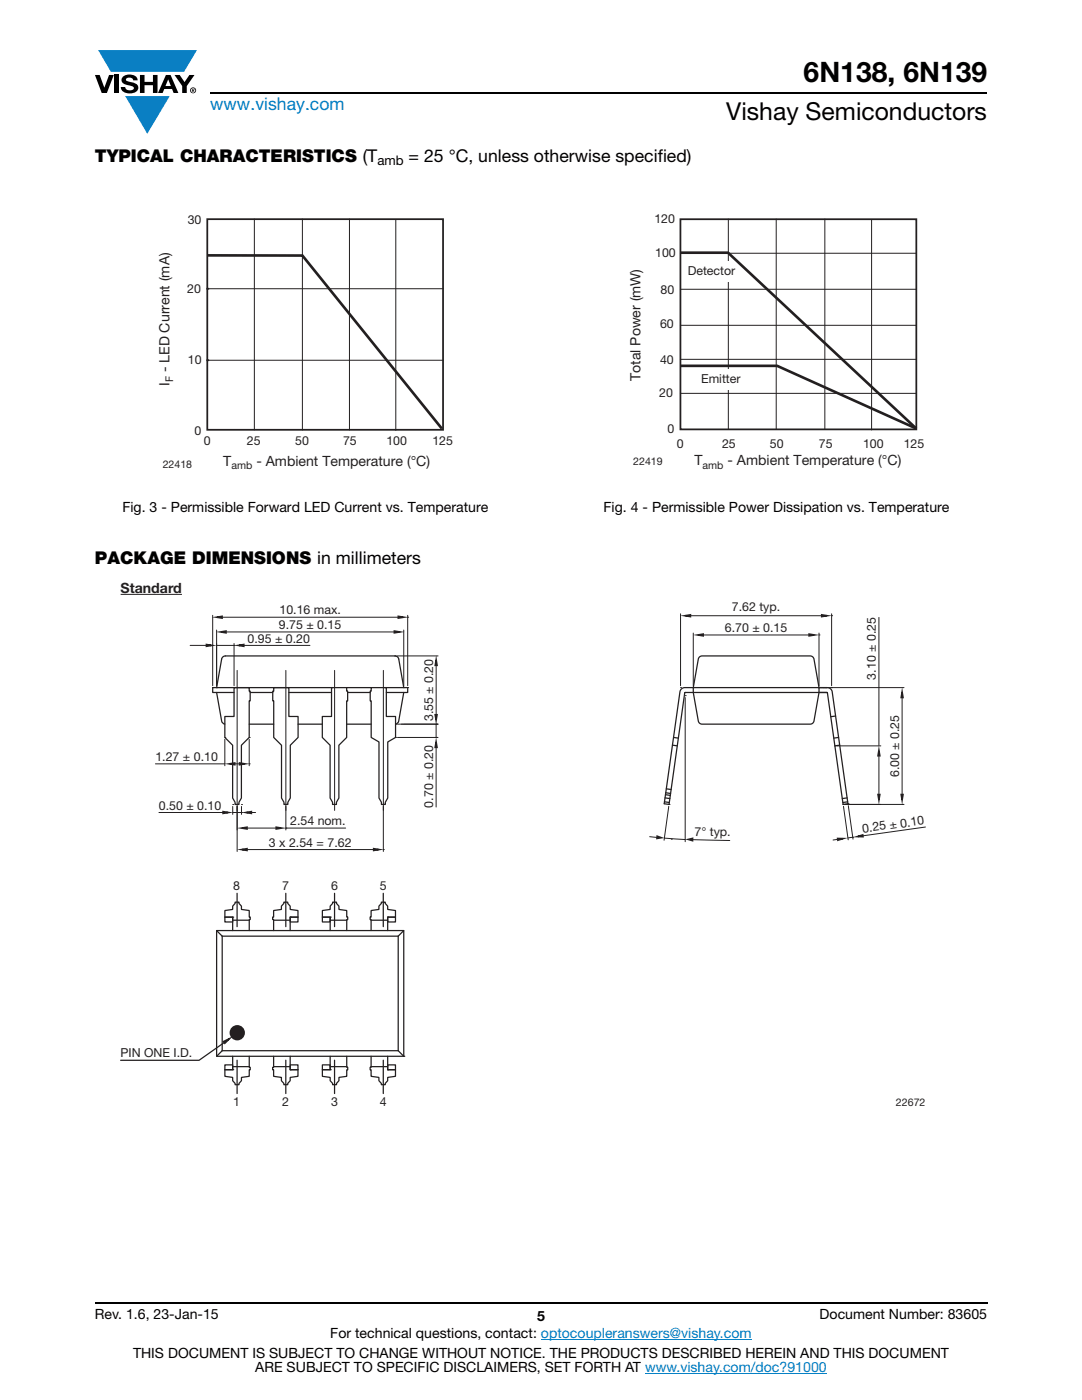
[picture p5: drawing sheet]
<svg xmlns="http://www.w3.org/2000/svg" width="216mm" height="279mm" viewBox="0 0 216 279" stroke-linecap="round" stroke-linejoin="round" font-family="sans-serif">
<g fill="#0a7fc3">
<path d="M19.6 10h19.7l-2.6 4.3h-1.1h-13.5z"/>
<path d="M25 19.2h8.9l-4.5 7.5z"/>
</g>
<g fill="#000">
<path d="M18.9 15h1l.9 2.5 1-2.5h.9l-1.4 3.6h-1zM22.9 15h.9v3.6h-.9zM24.6 15.3a2.1 2.1 0 0 1 2.8 .3l.1 .4h-.9a.79 .79 0 0 0-.7-.5 .79 .79 0 0 0-.8 .4l.3 .3 1 .2a1.08 1.08 0 0 1 1.2 1 1.08 1.08 0 0 1-1.1 1.2 1.73 1.73 0 0 1-2.4-1.2h.9a.96 .96 0 0 0 .8 .6 .96 .96 0 0 0 .9-.4 1.31 1.31 0 0 0-1.2-.6 1.03 1.03 0 0 1-1.1-.6 1.03 1.03 0 0 1 .2-1.1zM27.9 15h.9v1.3h1.7v-1.3h.9v3.6h-.9v-1.6h-1.7v1.6h-.9zM34.8 15h1.1l.9 1.4 1-1.4h1l-1.5 2.2v1.4h-.9v-1.4z"/>
<path d="M33.6 15.9l.5 1.3h-1.1zM33.1 15l-1.6 3.6h1l.3-.8h1.5l.3 .8h1l-1.6-3.6z"/>
<path d="M38.4 17.8h.2v.2h-.2zM38.3 17.7v.7h.1v-.3l.4 .3-.2-.3 .2-.2-.1-.2z"/>
<path d="M38.1 18a.46 .46 0 0 1 .9 0 .46 .46 0 0 1-.9 0zM37.9 18a.6 .6 0 0 0 1.2 0 .6 .6 0 0 0-1.2 0z"/>
</g>
<path d="M42 18.6h155M18.9 260h178.1" fill="none" stroke="#000" stroke-width=".36"/>
<path d="M107.9 267.3h42.1M128.7 274h36.3" fill="none" stroke="#007ec4" stroke-width=".2"/>
<path d="M31.5 42.7h58.9v51.6h-58.9z" fill="#fff"/>
<path d="M41.4 57.6h47M50.8 43.7v42.1M60.3 43.7v42.1M69.7 43.7v42.1M79 43.8v42.1M41.4 71.9h47" fill="none" stroke="#231f20" stroke-width=".2"/>
<path d="M41.4 43.7h47v42.1h-47z" fill="none" stroke="#231f20" stroke-width=".35"/>
<path d="M41.3 51h19l27.9 34.5" fill="none" stroke="#231f20" stroke-width=".53"/>
<path d="M125.5 42.4h58.9v51.7h-58.9z" fill="#fff"/>
<path d="M135.8 50.5h47M135.8 57.7h47M145.3 43.8v41.9M154.9 43.8v41.9M164.6 43.8v41.9M173.9 43.8v42M135.8 64.9h47M135.8 71.7h47M135.8 78.5h47" fill="none" stroke="#231f20" stroke-width=".2"/>
<path d="M135.8 43.8h47v41.9h-47z" fill="none" stroke="#231f20" stroke-width=".35"/>
<g fill="#fff">
<path d="M140.8 52.1h7.5v4h-7.5z"/>
<path d="M139.4 73.7h6.4v4h-6.4z"/>
</g>
<path d="M135.8 50.4h9.5l37.5 35.1M135.7 73h19.4l27.6 12.5" fill="none" stroke="#231f20" stroke-width=".53"/>
<path d="M23.9 116h160.9v105.3h-160.9z" fill="#fff"/>
<g fill="none" stroke="#231f20" stroke-width=".25">
<path d="M43.2 185.7h37.4v25.1h-37.4zM44.9 183h1.5v1h-1.5zM46.4 183h.1M46.4 183.6h3.3M49.7 185.7v-2.2h.2v-.5h-.2v-1.3l-1.5-.2v-.7l-.5-.5v-.3h-.8v.3l-.5 .5v.7l-1.5 .2v1.3h1.5v2.7M54.6 183.6h3.3M54.6 185.7v-2.2h-.2v-.5h.2v-1.3l1.6-.2v-.7l.4-.5v-.3h.8v.3l.5 .5v.7l1.6 .2v1.3h-1.6v2.7M57.9 183h1.6v1h-1.6zM57.9 183h.1M64.3 183h1.6v1h-1.6zM65.9 183h.1M65.9 183.6h3.3"/>
<path d="M69.2 185.7v-2.2h.2v-.5h-.2v-1.3l-1.6-.2v-.7l-.5-.5v-.3h-.7v.3l-.5 .5v.7l-1.6 .2v1.3h1.6v2.7M74.1 185.7v-2.2h-.2v-.5h.2v-1.3l1.5-.2v-.7l.5-.5v-.3h.8v.3l.5 .5v.7l1.5 .2v1.3h-1.5v2.7M74.1 183.6h3.3M77.4 183h1.5v1h-1.5zM77.4 183h.1M44.9 212.5h1.5v1h-1.5zM46.4 213.5h.1M46.4 212.9h3.3M46.4 210.8v2.7h-1.5v1.3l1.5 .2v.7l.5 .5v.3h.8v-.3l.5-.5v-.7l1.5-.2v-1.3h.2v-.5h-.2v-2.2M54.6 212.9h3.3M54.6 210.8v2.2h-.2v.5h.2v1.3l1.6 .2v.7l.4 .5v.3h.8v-.3l.5-.5v-.7l1.6-.2v-1.3h-1.6v-2.7M57.9 212.5h1.6v1h-1.6z"/>
<path d="M57.9 213.5h.1M64.3 212.5h1.6v1h-1.6zM65.9 210.8v2.7h-1.6v1.3l1.6 .2v.7l.5 .5v.3h.7v-.3l.5-.5v-.7l1.6-.2v-1.3h.2v-.5h-.2v-2.2M65.9 213.5h.1M65.9 212.9h3.3M74.1 210.8v2.2h-.2v.5h.2v1.3l1.5 .2v.7l.5 .5v.3h.8v-.3l.5-.5v-.7l1.5-.2v-1.3h-1.5v-2.7M74.1 212.9h3.3M77.4 212.5h1.5v1h-1.5zM77.4 213.5h.1M80.6 210.8h.1"/>
</g>
<path d="M44.6 207.9l1.1-.5-.8 .8z" fill="#231f20"/>
<path d="M44.6 207.9l1.1-.5-.8 .8z" fill="none" stroke="#231f20" stroke-width=".35"/>
<path d="M45.6 207.4l-5.9 4.2h-15.6" fill="none" stroke="#231f20" stroke-width=".25"/>
<circle cx="47.3" cy="206.1" r="1.53" fill="#231f20"/>
<path d="M47.3 178.3v6.6M57 178.3v6.6M66.8 178.3v6.6M76.5 178.3v6.6M47.3 218.2v-6.6M57 218.2v-6.6M66.8 218.2v-6.6M76.5 218.2v-6.6" fill="none" stroke="#231f20" stroke-width=".25" stroke-dasharray="13.3 2.7 2.7 2.7"/>
<g fill="none" stroke="#231f20" stroke-width=".25">
<path d="M43.2 138.2l1 5.7 .2 .4 .5 .2M43.2 138.2h3.5M46.7 137.2h3v.7h.2v2h-.2v7.3l-1.5 1.5v10.6l-.5 .8v.4h-.8v-.4l-.5-.8v-10.6l-1.5-1.5v-4.2h1.8zM49.9 138.2h4.5M54.6 137.2h3v5.8h1.9v4.2l-1.6 1.5v10.6l-.5 .8v.4h-.7v-.4l-.5-.8v-10.6l-1.6-1.5v-7.3h-.2v-2h.2zM57.6 138.2h8.6M66.2 137.2h3v.7h.2v2h-.2v7.3l-1.6 1.5v10.6l-.5 .8v.4h-.7v-.4l-.5-.8v-10.6l-1.6-1.5v-4.2h1.9zM66.4 137.2h-24v1h.8M69.2 137.2h4.9M69.4 138.2h4.5M74.1 137.2h3v5.8h1.8v4.2l-1.5 .9v11.2l-.5 .8v.4h-.8v-.4l-.5-.8v-11.2l-1.5-.9v-7.3h-.2v-2h.2zM76.8 137.2h4.6v1h-.8"/>
<path d="M77.1 138.2h3.5M80.6 138.2l-1 5.7-.3 .4-.4 .2M80.6 137.2l-1-5.7a.77 .77 0 0 0-.8-.6h-33.8a.77 .77 0 0 0-.8 .6l-1 5.7M49.7 144.5h4.9M59.5 144.5h4.8M69.2 144.5h4.9M43.2 185.7l1.1 1.1M44.3 186.8h35.2M44.3 186.8v22.9M79.5 186.8v22.9M80.6 185.7l-1.1 1.1M44.3 209.7h35.2"/>
<path d="M44.3 209.7l-1.1 1.1M79.5 209.7l1.1 1.1"/>
</g>
<path d="M47.3 161.7v-27.9M57 161.7v-27.9M66.8 161.7v-27.9M76.5 161.7v-27.9" fill="none" stroke="#231f20" stroke-width=".2" stroke-dasharray="266.2 53.2 53.2 53.2"/>
<g fill="none" stroke="#231f20" stroke-width=".2">
<path d="M42.4 137.2h.1M42.4 122.8v14M43.2 137.2h.1M43.2 125.7v11.1M43.2 128.8h3.5M43.4 123.2h37M44.2 126.1h35.4M46.7 128.4v8.4M48.6 128.8h13.2M78.8 130.9h.1M79.2 130.9h8.2M79.7 126.1h.1"/>
<path d="M80.6 137.2h.1M80.6 125.7v11.1M81.4 137.2h.1M81.4 123.2h.1M81.4 122.8v14M87 131.9v11.7M31 152.4h13.9M44.9 147.2h.1M44.9 147.6v5.2M45.8 152.4h3M49.7 147.2h.1M49.7 152.4h.1"/>
<path d="M49.7 147.6v5.2M78.9 147.2h.1M78.9 144.5h.1M79.3 147.2h8.1M79.3 144.5h8.1M80.1 144.5h.1M87 144.5v2.7M87 148.1v13M87 147.2h.1M87 144.5h.1M31.7 162.2h13.8M46.4 160.6h.1"/>
<path d="M46.4 160.9v1.6M46.4 162.2h1.8M47.3 160.5h.1M47.3 160.9v9M48.2 160.6h.1M48.2 162.2h.1M48.2 160.9v1.6M48.3 165.3h7.8M48.3 169.5h27.2M50 162.2h1M57 160.5h.1M57 165.3h.1"/>
<path d="M57 160.9v4.7M57 165.3h12M76.5 160.5h.1M76.5 169.6h.1M76.5 160.9v9"/>
</g>
<path d="M43.3 123.2l1-.2v.3z" fill="#231f20"/>
<path d="M43.3 123.2l1-.2v.3z" fill="none" stroke="#231f20" stroke-width=".35"/>
<path d="M79.5 123l1 .2-1 .1z" fill="#231f20"/>
<path d="M79.5 123l1 .2-1 .1z" fill="none" stroke="#231f20" stroke-width=".35"/>
<path d="M44.1 126.1l1-.1v.3z" fill="#231f20"/>
<path d="M44.1 126.1l1-.1v.3z" fill="none" stroke="#231f20" stroke-width=".35"/>
<path d="M78.7 126l1 .1-1 .2z" fill="#231f20"/>
<path d="M78.7 126l1 .1-1 .2z" fill="none" stroke="#231f20" stroke-width=".35"/>
<path d="M47.8 152.3l1 .1-1 .2z" fill="#231f20"/>
<path d="M47.8 152.3l1 .1-1 .2z" fill="none" stroke="#231f20" stroke-width=".35"/>
<path d="M45.9 152.4l.9-.1v.3z" fill="#231f20"/>
<path d="M45.9 152.4l.9-.1v.3z" fill="none" stroke="#231f20" stroke-width=".35"/>
<path d="M49.2 162.2l.9-.2v.3z" fill="#231f20"/>
<path d="M49.2 162.2l.9-.2v.3z" fill="none" stroke="#231f20" stroke-width=".35"/>
<path d="M44.5 162l1 .2-1 .1z" fill="#231f20"/>
<path d="M44.5 162l1 .2-1 .1z" fill="none" stroke="#231f20" stroke-width=".35"/>
<path d="M48.3 165.3l1-.2v.3z" fill="#231f20"/>
<path d="M48.3 165.3l1-.2v.3z" fill="none" stroke="#231f20" stroke-width=".35"/>
<path d="M55.1 165.1l1 .2-1 .1z" fill="#231f20"/>
<path d="M55.1 165.1l1 .2-1 .1z" fill="none" stroke="#231f20" stroke-width=".35"/>
<path d="M48.3 169.5l1-.1v.3z" fill="#231f20"/>
<path d="M48.3 169.5l1-.1v.3z" fill="none" stroke="#231f20" stroke-width=".35"/>
<path d="M74.6 169.4l.9 .1-.9 .2z" fill="#231f20"/>
<path d="M74.6 169.4l.9 .1-.9 .2z" fill="none" stroke="#231f20" stroke-width=".35"/>
<path d="M87 131.8l.2 1h-.3z" fill="#231f20"/>
<path d="M87 131.8l.2 1h-.3z" fill="none" stroke="#231f20" stroke-width=".35"/>
<path d="M86.9 142.7h.3l-.2 .9z" fill="#231f20"/>
<path d="M86.9 142.7h.3l-.2 .9z" fill="none" stroke="#231f20" stroke-width=".35"/>
<path d="M87 148.2l.2 .9h-.3z" fill="#231f20"/>
<path d="M87 148.2l.2 .9h-.3z" fill="none" stroke="#231f20" stroke-width=".35"/>
<path d="M47.7 128.8l.9-.2v.4z" fill="#231f20"/>
<path d="M47.7 128.8l.9-.2v.4z" fill="none" stroke="#231f20" stroke-width=".35"/>
<path d="M41.2 128.6l1 .2-1 .2z" fill="#231f20"/>
<path d="M41.2 128.6l1 .2-1 .2z" fill="none" stroke="#231f20" stroke-width=".35"/>
<g fill="none" stroke="#231f20" stroke-width=".2">
<path d="M37.9 128.8h3.5M43.2 137.2h.1M46.7 137.2h.1M46.7 128.8h.1M135.8 137.2h.1M135.8 122.5v14.3M136.7 139.2v28.8M136.8 122.9h28.2M138.3 137.2h.1M138.3 126.3v10.5M139.3 126.7h23.2M163.4 137.2h.1"/>
<path d="M163.4 126.7h.1M163.4 126.3v10.5M165.9 137.2h.1M165.9 122.9h.1M165.9 122.5v14.3M133.4 160.9l-.9 6.8M138.1 167.6l7.5 .1"/>
</g>
<g fill="none" stroke="#231f20" stroke-width=".25">
<path d="M138.3 137.2h26.7M138.3 137.2h-1.7a.97 .97 0 0 0-.9 .9l-3.2 22.3 1 .1 3.2-22.3M138.3 137.2v1l1 5.7a.77 .77 0 0 0 .8 .6h21.6a.77 .77 0 0 0 .7-.6l1-5.7v-1M138.3 137.2l1-5.7a.77 .77 0 0 1 .8-.6h21.6a.77 .77 0 0 1 .7 .6l1 5.7M163.4 137.2h1.7a.97 .97 0 0 1 1 .9l3.1 22.3-1 .1-3.1-22.3h-28.4M132.7 159.2l1 .2M132.8 158.6l1 .1M132.8 158.2l1 .1M133 157.4l.9 .2M134.2 148.7l.9 .1M134.4 147.2l1 .1M166.7 142.9l-.9 .1"/>
<path d="M167.3 147.2l-.9 .1M167.6 148.7l-1 .1M169 159.2l-.9 .2M132.6 160l1 .2M169.1 160l-.9 .2"/>
</g>
<path d="M136.7 167.5l1.7-.4-.1 .9z" fill="#231f20"/>
<path d="M129.6 167l1.6 .1M132.6 167.3l4.1 .2" fill="none" stroke="#231f20" stroke-width=".2"/>
<path d="M131 166.7l1.6 .5-1.7 .3z" fill="#231f20"/>
<g fill="none" stroke="#231f20" stroke-width=".2">
<path d="M136.7 137.2h.1M136.7 138.8h.1M164.7 137.2h15.7M180 138.2v21.4M166.6 148.9h.1M167 148.9h8.8M175.4 149.8v9.8M133.5 160.5h.1M133.9 167.5h.1M167.2 167.5l-1 .1M168.3 160.5h.1M168.3 160.9l.9 6.7"/>
<path d="M168.6 160.5h11.8M169.2 160.4h.1M169.3 160.8l.9 6.7M170.2 167.1l-1 .1M170.2 167.1h.1M175.4 160.5h.1M184.7 165.1l-13.6 1.9"/>
</g>
<path d="M136.8 122.9l.9-.2v.3z" fill="#231f20"/>
<path d="M136.8 122.9l.9-.2v.3z" fill="none" stroke="#231f20" stroke-width=".35"/>
<path d="M164 122.7l.9 .2-.9 .1z" fill="#231f20"/>
<path d="M164 122.7l.9 .2-.9 .1z" fill="none" stroke="#231f20" stroke-width=".35"/>
<path d="M139.3 126.7l1-.1v.3z" fill="#231f20"/>
<path d="M139.3 126.7l1-.1v.3z" fill="none" stroke="#231f20" stroke-width=".35"/>
<path d="M161.5 126.6l.9 .1-.9 .2z" fill="#231f20"/>
<path d="M161.5 126.6l.9 .1-.9 .2z" fill="none" stroke="#231f20" stroke-width=".35"/>
<path d="M167.2 167.4h.9l-.9 .3z" fill="#231f20"/>
<path d="M167.2 167.4h.9l-.9 .3z" fill="none" stroke="#231f20" stroke-width=".35"/>
<path d="M171.2 166.9l.9-.3 .1 .4z" fill="#231f20"/>
<path d="M171.2 166.9l.9-.3 .1 .4z" fill="none" stroke="#231f20" stroke-width=".35"/>
<path d="M175.4 149.9l.1 .9h-.3z" fill="#231f20"/>
<path d="M175.4 149.9l.1 .9h-.3z" fill="none" stroke="#231f20" stroke-width=".35"/>
<path d="M175.2 158.6h.3l-.1 .9z" fill="#231f20"/>
<path d="M175.2 158.6h.3l-.1 .9z" fill="none" stroke="#231f20" stroke-width=".35"/>
<path d="M180 138.2l.2 1h-.4z" fill="#231f20"/>
<path d="M180 138.2l.2 1h-.4z" fill="none" stroke="#231f20" stroke-width=".35"/>
<path d="M179.8 158.6h.4l-.2 .9z" fill="#231f20"/>
<path d="M179.8 158.6h.4l-.2 .9z" fill="none" stroke="#231f20" stroke-width=".35"/>
<path d="M24.1 118.6h12.2zM164.3 137.2h.1M175.4 123.2v25.6M168.3 160.5h.1M180 160.5h.1" fill="none" stroke="#231f20" stroke-width=".2"/>
<text font-size="5.6" x="160.4" y="16.4">6N138, 6N139</text>
<text font-size="4.9" x="144.9" y="24">Vishay Semiconductors</text>
<text font-size="3.5" fill="#007ec4" x="42" y="21.9">www.vishay.com</text>
<g font-size="3.5">
<text x="18.9" y="32.3">TYPICAL CHARACTERISTICS (T</text>
<text x="81.5" y="32.3">= 25 °C, unless otherwise specified)</text>
<text x="18.9" y="112.5">PACKAGE DIMENSIONS in millimeters</text>
</g>
<g font-size="2.8" fill="#231f20">
<text x="33.8" y="77" transform="rotate(-90 33.8 77)">I</text>
<text x="33.8" y="74.3" transform="rotate(-90 33.8 74.3)">- LED Current (mA)</text>
<text x="127.8" y="76" transform="rotate(-90 127.8 76)">Total Power (mW)</text>
<text x="44.5" y="93">T</text>
<text x="51.2" y="93">- Ambient Temperature (°C)</text>
<text x="138.6" y="92.8">T</text>
<text x="145.2" y="92.8">- Ambient Temperature (°C)</text>
<text x="24.1" y="118.3">Standard</text>
</g>
<g font-size="2.8">
<text x="24.4" y="102.1">Fig. 3 - Permissible Forward LED Current vs. Temperature</text>
<text x="120.4" y="102.1">Fig. 4 - Permissible Power Dissipation vs. Temperature</text>
<text x="18.9" y="263.3">Rev. 1.6, 23-Jan-15</text>
<text x="107.2" y="263.6">5</text>
<text x="163.6" y="263.3">Document Number: 83605</text>
<text x="65.9" y="267.1">For technical questions, contact: optocoupleranswers@vishay.com</text>
<text x="26.5" y="271">THIS DOCUMENT IS SUBJECT TO CHANGE WITHOUT NOTICE. THE PRODUCTS DESCRIBED HEREIN AND THIS DOCUMENT</text>
<text x="50.9" y="273.8">ARE SUBJECT TO SPECIFIC DISCLAIMERS, SET FORTH AT www.vishay.com/doc?91000</text>
</g>
<text font-size="2.6" x="75.3" y="33">amb</text>
<g font-size="2.5" fill="#231f20">
<text x="37.5" y="44.7">30</text>
<text x="130.6" y="44.5">120</text>
<text x="130.7" y="51.3">100</text>
<text x="37.4" y="58.5">20</text>
<text x="131.8" y="58.6">80</text>
<text x="137.2" y="54.9">Detector</text>
<text x="131.7" y="65.5">60</text>
<text x="37.5" y="72.6">10</text>
<text x="131.7" y="72.6">40</text>
<text x="139.9" y="76.5">Emitter</text>
<text x="131.5" y="79.3">20</text>
<text x="38.8" y="86.8">0</text>
<text x="40.7" y="88.9">0</text>
<text x="49.3" y="88.9">25</text>
<text x="58.9" y="88.9">50</text>
<text x="68.4" y="88.9">75</text>
<text x="77.1" y="88.9">100</text>
<text x="86.3" y="88.9">125</text>
<text x="133.2" y="86.4">0</text>
<text x="135.1" y="89.3">0</text>
<text x="144.1" y="89.3">25</text>
<text x="153.6" y="89.3">50</text>
<text x="163.4" y="89.3">75</text>
<text x="172.2" y="89.3">100</text>
<text x="180.3" y="89.3">125</text>
<text x="55.7" y="125.5">9.75 ± 0.15</text>
<text x="55.8" y="122.6">10.16 max.</text>
<text x="146" y="121.9">7.62 typ.</text>
<text x="49.4" y="128.4">0.95 ± 0.20</text>
<text x="144.6" y="126.1">6.70 ± 0.15</text>
<text x="174.8" y="135.6" transform="rotate(-90 174.8 135.6)">3.10 ± 0.25</text>
<text x="86.4" y="143.9" transform="rotate(-90 86.4 143.9)">3.55 ± 0.20</text>
<text x="31" y="151.8">1.27 ± 0.10</text>
<text x="179.4" y="155.1" transform="rotate(-90 179.4 155.1)">6.00 ± 0.25</text>
<text x="31.7" y="161.6">0.50 ± 0.10</text>
<text x="86.4" y="161.2" transform="rotate(-90 86.4 161.2)">0.70 ± 0.20</text>
<text x="57.9" y="164.7">2.54 nom.</text>
<text x="138.6" y="166.9">7° typ.</text>
<text x="172.2" y="166.2" transform="rotate(-8 172.2 166.2)">0.25 ± 0.10</text>
<text x="53.7" y="169">3 x 2.54 = 7.62</text>
<text x="46.5" y="177.7">8</text>
<text x="56.3" y="177.7">7</text>
<text x="66" y="177.7">6</text>
<text x="75.8" y="177.7">5</text>
<text x="24.1" y="211">PIN ONE I.D.</text>
<text x="46.5" y="220.7">1</text>
<text x="56.3" y="220.7">2</text>
<text x="66" y="220.7">3</text>
<text x="75.8" y="220.7">4</text>
</g>
<g font-size="2.1" fill="#231f20">
<text x="34.5" y="76.3" transform="rotate(-90 34.5 76.3)">F</text>
<text x="32.5" y="93.4">22418</text>
<text x="46.2" y="93.7">amb</text>
<text x="126.4" y="92.8">22419</text>
<text x="140.2" y="93.5">amb</text>
<text x="178.8" y="220.8">22672</text>
</g>
</svg>
